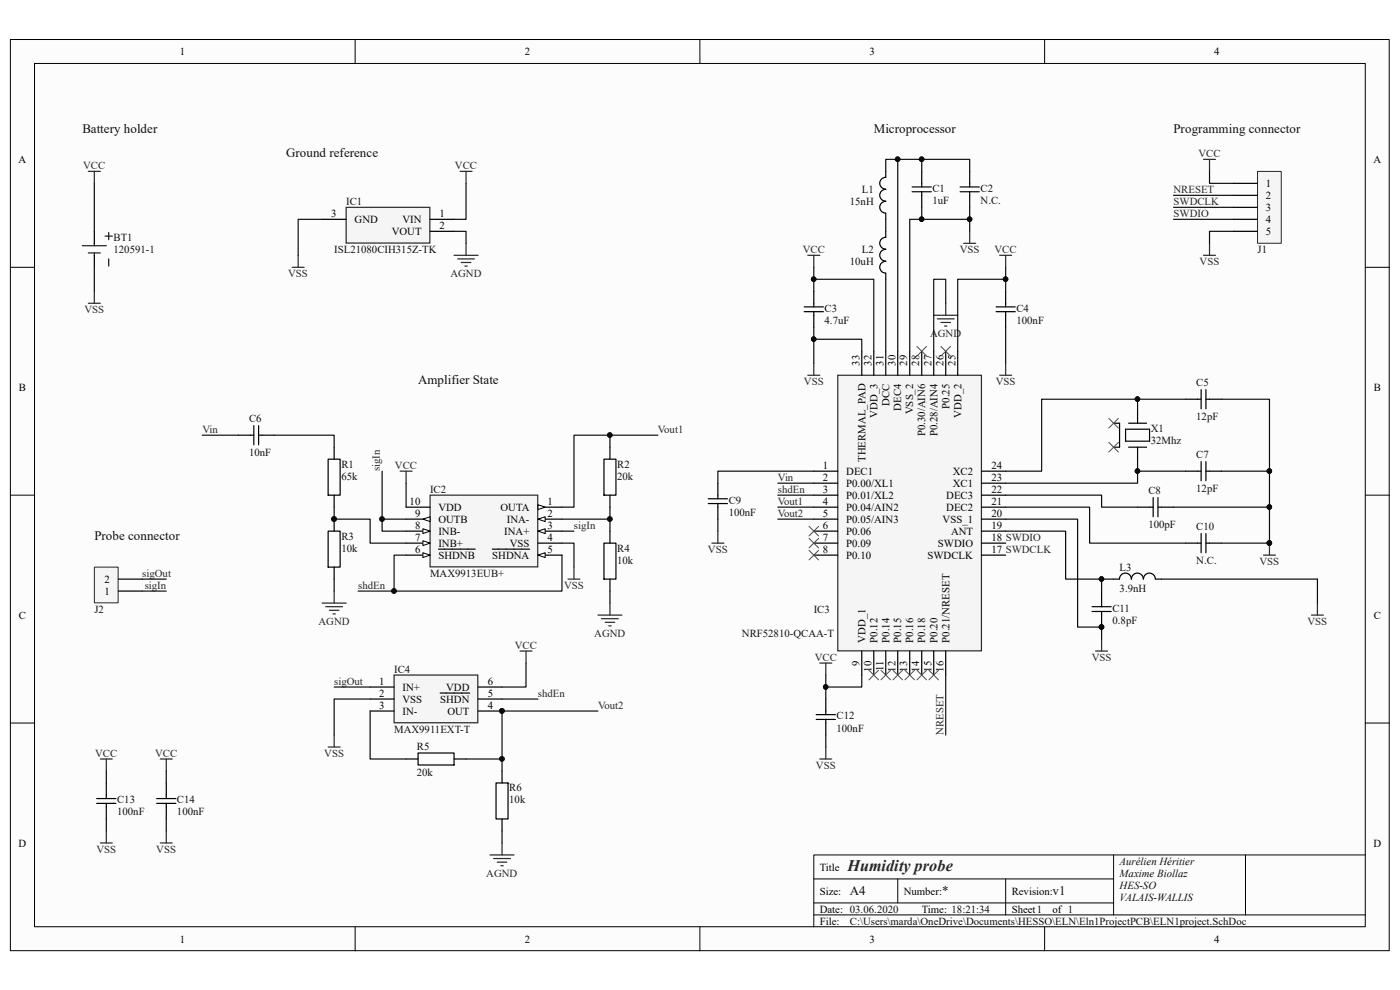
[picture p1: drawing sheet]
<svg xmlns="http://www.w3.org/2000/svg" width="297mm" height="210mm" viewBox="0 0 297 210" stroke-linecap="round" stroke-linejoin="round" font-family="sans-serif">
<path d="M2.2 8.4h292.5v193.3h-292.5z" fill="#fcfcfc"/>
<path d="M2.2 8.4h292.5v193.3h-292.5z" fill="none" stroke="#000" stroke-width=".21"/>
<path d="M7.4 13.5h282.2v183.1h-282.2z" fill="#fcfcfc"/>
<g fill="none" stroke="#000" stroke-width=".21">
<path d="M7.3 13.5h282.3v183.1h-282.3zM75.3 8.4v5.1M148.5 8.4v5.1M221.6 8.4v5.1M2.2 56.7h5.1M289.7 56.7h5.1M2.2 105h5.1M289.7 105h5.1M2.2 153.4h5.1M289.7 153.4h5.1M75.3 196.6v5.1M148.5 196.6v5.1"/>
<path d="M172.6 186.5h63.6M172.6 194.1h117.1M172.6 191.5h63.6M190.5 186.5v5M213.4 186.5v7.6M221.6 196.6v5.1M236.2 181.4v12.7M264.2 181.4h-91.6v15.2M289.7 181.4h-25.5v12.7"/>
</g>
<path d="M83.6 143.2h17.8v10.1h-17.8z" fill-rule="evenodd" fill="#f5f5f5" stroke="#262626" stroke-width=".25"/>
<path d="M78.5 145.7h5.1M78.5 148.3h5.1M78.5 150.8h5.1M93.4 147h6.2M101.4 145.7h5.1M101.4 148.3h5.1M101.4 150.8h5.1" fill="none" stroke="#000" stroke-width=".25"/>
<circle cx="106.5" cy="150.8" r=".48" fill="#0e0e0e" stroke="#0e0e0e" stroke-width=".21"/>
<path d="M91.2 105h22.9v15.3h-22.9z" fill-rule="evenodd" fill="#f5f5f5" stroke="#262626" stroke-width=".25"/>
<path d="M114.1 107.6h5.1" fill="none" stroke="#000" stroke-width=".25"/>
<path d="M114.1 107.1l1.6 .5-1.6 .5z" fill="#fcfcfc"/>
<path d="M114.1 107.1l1.6 .5-1.6 .5z" fill="none" stroke="#000" stroke-width=".21"/>
<path d="M114.1 110.1h5.1" fill="none" stroke="#000" stroke-width=".25"/>
<path d="M114.1 110.1l1.6-.5v1z" fill="#fcfcfc"/>
<path d="M114.1 110.1l1.6-.5v1z" fill="none" stroke="#000" stroke-width=".21"/>
<path d="M114.1 112.7h5.1" fill="none" stroke="#000" stroke-width=".25"/>
<path d="M114.1 112.7l1.6-.5v1z" fill="#fcfcfc"/>
<path d="M114.1 112.7l1.6-.5v1z" fill="none" stroke="#000" stroke-width=".21"/>
<path d="M114.1 115.2h5.1M114.1 117.8h5.1" fill="none" stroke="#000" stroke-width=".25"/>
<path d="M114.1 117.8l1.6-.5v1z" fill="#fcfcfc"/>
<path d="M114.1 117.8l1.6-.5v1z" fill="none" stroke="#000" stroke-width=".21"/>
<path d="M86.2 107.6h5M86.2 110.1h5M104.4 116.5h8" fill="none" stroke="#000" stroke-width=".25"/>
<path d="M89.7 110.1l1.5-.5v1z" fill="#fcfcfc"/>
<path d="M89.7 110.1l1.5-.5v1z" fill="none" stroke="#000" stroke-width=".21"/>
<path d="M86.2 112.7h5" fill="none" stroke="#000" stroke-width=".25"/>
<path d="M89.7 112.2l1.5 .5-1.5 .5z" fill="#fcfcfc"/>
<path d="M89.7 112.2l1.5 .5-1.5 .5z" fill="none" stroke="#000" stroke-width=".21"/>
<path d="M86.2 115.2h5" fill="none" stroke="#000" stroke-width=".25"/>
<path d="M89.7 114.7l1.5 .5-1.5 .5z" fill="#fcfcfc"/>
<path d="M89.7 114.7l1.5 .5-1.5 .5z" fill="none" stroke="#000" stroke-width=".21"/>
<path d="M86.2 117.8h5" fill="none" stroke="#000" stroke-width=".25"/>
<path d="M89.7 117.3l1.5 .5-1.5 .5z" fill="#fcfcfc"/>
<path d="M89.7 117.3l1.5 .5-1.5 .5z" fill="none" stroke="#000" stroke-width=".21"/>
<path d="M93 116.5h7.8" fill="none" stroke="#000" stroke-width=".25"/>
<path d="M73.4 44h17.8v7.6h-17.8z" fill-rule="evenodd" fill="#f5f5f5" stroke="#262626" stroke-width=".25"/>
<path d="M68.3 46.5h5.1M91.2 46.5h5.1M91.2 49.1h5.1" fill="none" stroke="#000" stroke-width=".25"/>
<path d="M177.7 79.6h30.5v58.5h-30.5z" fill-rule="evenodd" fill="#f5f5f5" stroke="#262626" stroke-width=".25"/>
<g fill="none" stroke="#000" stroke-width=".25">
<path d="M187.9 36.4v1.2a1.25 1.25 0 0 0-1.3 1.3 1.25 1.25 0 0 0 1.3 1.2M193.5 39.7h4.1M195.5 36.4v3.3M203.7 39.7h4.1M205.7 36.4v3.3M187.9 49.1v1.2a1.25 1.25 0 0 0-1.3 1.3 1.25 1.25 0 0 0 1.3 1.2M187.9 45.3v1.2M187.9 58v1.2M187.9 55.4a1.25 1.25 0 0 0-1.3 1.3 1.25 1.25 0 0 0 1.3 1.2M187.9 52.9a1.25 1.25 0 0 0-1.3 1.2 1.25 1.25 0 0 0 1.3 1.3M187.9 42.7a1.25 1.25 0 0 0-1.3 1.3 1.25 1.25 0 0 0 1.3 1.2M187.9 40.2a1.25 1.25 0 0 0-1.3 1.2 1.25 1.25 0 0 0 1.3 1.3"/>
<path d="M193.5 40.7h4.1M195.5 40.7v3.3M203.7 40.7h4.1M205.7 40.7v3.3M170.6 65.1h4.1M170.6 66.1h4.1M172.6 61.8v3.3M172.6 66.1v3.3M182.8 74.5v5.1M185.4 74.5v5.1M187.9 74.5v5.1M190.5 74.5v5.1"/>
<path d="M193 74.5v5.1M195.5 74.5v5.1M198.1 74.5v5.1M200.6 74.5v5.1M203.2 74.5v5.1M211.3 65.1h4.1M211.3 66.1h4.1M213.4 61.8v3.3M213.4 66.1v3.3M50.5 92.3h3.3M53.8 90.3v4.1M54.9 92.3h3.3"/>
<path d="M54.9 90.3v4.1M69.6 97.4h2.6v7.6h-2.6zM70.9 94.9v2.5M172.6 100h5.1M208.3 100h5.1M236.2 89.8h1.3v5.1h-1.3M238.8 91.1h5.1v2.5h-5.1zM239.4 94.9h3.8M239.4 89.8h3.8M241.3 87.2v2.6M241.3 94.9v2.5M251.5 100h3.3"/>
<path d="M251.5 84.7h3.3M254.8 82.7v4M254.8 97.9v4.1M255.8 100h3.3M255.8 84.7h3.3M255.8 82.7v4M255.8 97.9v4.1M69.6 112.7h2.6v7.6h-2.6zM70.9 105v2.6M70.9 110.1v2.6M150.3 105.8h4M150.3 106.8h4"/>
<path d="M152.3 102.5v3.3M152.3 106.8v3.3M172.6 102.5h5.1M172.6 105h5.1M172.6 107.6h5.1M172.6 110.1h5.1M172.6 112.7h5.1M172.6 115.2h5.1M172.6 117.8h5.1M208.3 102.5h5.1M208.3 105h5.1M208.3 107.6h5.1"/>
<path d="M208.3 110.1h5.1M208.3 112.7h5.1M208.3 115.2h5.1M208.3 117.8h5.1M241.3 107.6h3.3M244.6 105.6v4M245.7 107.6h3.3M245.7 105.6v4M251.5 115.2h3.3M254.8 113.2v4.1M255.8 115.2h3.3M255.8 113.2v4.1"/>
<path d="M70.9 120.3v2.6M182.8 138.1v5.1M185.4 138.1v5.1M187.9 138.1v5.1M190.5 138.1v5.1M193 138.1v5.1M195.5 138.1v5.1M198.1 138.1v5.1M200.6 138.1v5.1M231.7 128.7h4M231.7 129.7h4M233.7 125.4v3.3"/>
<path d="M233.7 129.7v3.3M240 122.8a1.26 1.26 0 0 0-1.2-1.2 1.26 1.26 0 0 0-1.3 1.3h-1.3M242.6 122.8a1.26 1.26 0 0 0-1.3-1.2 1.26 1.26 0 0 0-1.3 1.3M245.1 122.8a1.26 1.26 0 0 0-1.3-1.2 1.26 1.26 0 0 0-1.2 1.3M245.2 122.9h1.2M173.2 151.6h4M173.2 152.6h4M175.2 148.3v3.3M175.2 152.6v3.3"/>
</g>
<g fill="none" stroke="#262626" stroke-width=".25">
<path d="M18.7 36.4h2.6M20 36.4v2.5M97.6 36.4h2.5M98.9 36.4v2.5M62 56.7h2.5M63.3 54.2v2.5M96.3 54.2h5.1M97.1 54.9h3.6M97.9 55.7h2M98.6 56.4h.5M98.9 51.6v2.6M171.4 54.2h2.5"/>
<path d="M172.6 54.2v2.5M204.4 51.6h2.6M205.7 49.1v2.5M212.1 54.2h2.5M213.4 54.2v2.5M18.7 64.3h2.6M20 61.8v2.5M171.4 79.6h2.5M172.6 77.1v2.5M212.1 79.6h2.5M213.4 77.1v2.5M151 115.2h2.6"/>
<path d="M152.3 112.7v2.5M268 117.8h2.6M269.3 115.2v2.6M68.3 127.9h5.1M69.1 128.7h3.6M69.9 129.5h2M70.6 130.2h.5M70.9 125.4v2.5M232.4 138.1h2.6M233.7 135.6v2.5M173.9 140.7h2.6M175.2 140.7v2.5"/>
<path d="M175.2 158.5v2.5M173.9 161h2.6"/>
</g>
<g fill="#0e0e0e" stroke="#0e0e0e" stroke-width=".21">
<circle cx="269.3" cy="115.2" r=".48"/>
<circle cx="233.7" cy="133" r=".48"/>
<circle cx="70.9" cy="110.1" r=".48"/>
</g>
<path d="M20.1 120.4h5v7.5h-5z" fill="#f5f5f5"/>
<path d="M20 120.3h5.1v7.6h-5.1z" fill="none" stroke="#262626" stroke-width=".21"/>
<g fill="none" stroke="#000" stroke-width=".25">
<path d="M128.1 97.4h2.6v7.6h-2.6zM129.4 94.9v2.5M128.1 115.2h2.6v7.7h-2.6zM129.4 105v2.6M129.4 112.7v2.5M25.1 125.4h5.1M25.1 122.9h5.1M129.4 122.9v2.5M88.7 159.7h7.6v2.6h-7.6zM86.2 161h2.5M96.3 161h2.6M105.2 166.1h2.6v7.6h-2.6z"/>
<path d="M106.5 163.6v2.5M106.5 173.7v2.6"/>
</g>
<g fill="none" stroke="#262626" stroke-width=".25">
<path d="M84.9 100h2.5M86.2 100v2.5M110.3 138.1h2.6M111.6 138.1v2.6M120.5 122.9h2.5M121.8 120.3v2.6M126.9 130.5h5M127.6 131.2h3.6M128.4 132h2M129.1 132.8h.6M129.4 127.9v2.6M69.6 158.5h2.6"/>
<path d="M70.9 155.9v2.6M106.5 178.8v2.6M104 181.4h5M104.7 182.1h3.6M105.5 182.9h2M106.3 183.7h.5"/>
</g>
<path d="M266.8 36.4h5v15.2h-5z" fill="#f5f5f5"/>
<path d="M266.8 36.4h5v15.2h-5z" fill="none" stroke="#262626" stroke-width=".21"/>
<g fill="none" stroke="#000" stroke-width=".25">
<path d="M261.7 38.9h5.1M20 49.1v2.5M20 54.2v2.5M261.7 41.4h5.1M261.7 44h5.1M261.7 46.5h5.1M261.7 49.1h5.1M20.5 169.4h4.1M20.5 170.4h4.1M22.6 166.1v3.3M22.6 170.4v3.3M33.2 169.4h4.1"/>
<path d="M33.2 170.4h4.1M35.3 166.1v3.3M35.3 170.4v3.3"/>
</g>
<g fill="none" stroke="#262626" stroke-width=".25">
<path d="M255.3 33.8h2.6M256.6 33.8v2.6M255.3 54.2h2.6M256.6 51.6v2.6M198.1 66.9h5.1M198.9 67.6h3.5M199.6 68.4h2M200.4 69.2h.5M200.6 64.3v2.6M278.2 130.5h2.6M279.5 127.9v2.6M21.3 161h2.5"/>
<path d="M21.3 178.8h2.5M22.6 161v2.6M22.6 176.3v2.5M34 161h2.5M34 178.8h2.5M35.3 161v2.6M35.3 176.3v2.5"/>
</g>
<g fill="none" stroke="#4c4c4c" stroke-width=".21">
<path d="M194.5 73.5l2.1 2M196.6 73.5l-2.1 2M199.6 73.5l2 2M201.6 73.5l-2 2M235.2 88.8l2.1 2M235.2 93.8l2.1 2.1M237.3 88.8l-2.1 2M237.3 93.8l-2.1 2.1M171.6 111.7l2.1 2M171.6 114.2l2.1 2M171.6 116.7l2.1 2.1M173.7 111.7l-2.1 2"/>
<path d="M173.7 114.2l-2.1 2M173.7 116.7l-2.1 2.1M184.4 142.2l2 2M186.4 142.2l-2 2M186.9 142.2l2 2M188.9 142.2l-2 2M189.4 142.2l2.1 2M191.5 142.2l-2.1 2M192 142.2l2 2M194 142.2l-2 2M194.5 142.2l2.1 2M196.6 142.2l-2.1 2"/>
<path d="M197.1 142.2l2 2M199.1 142.2l-2 2"/>
</g>
<path d="M17.5 52.1h5.1M18.7 53.7h2.6M20 51.6v.5M20 53.7v.5M22.3 50.1h1.5M23.1 49.3v1.6M23.1 54.9v1.5" fill="none" stroke="#1c1c1c" stroke-width=".25"/>
<g fill="none" stroke="#0e0e0e" stroke-width=".25">
<path d="M20 38.9v10.2M98.9 38.9v7.6h-2.6M187.9 36.4v-2.6h2.6v40.7M190.5 33.8h15.2v2.6M195.5 33.8v2.6M256.6 36.4v2.5h5.1M20 56.7v5.1M68.3 46.5h-5v7.7M96.3 49.1h2.6v2.5M172.6 59.2h12.8v15.3M172.6 56.7v5.1M187.9 46.5v2.6"/>
<path d="M187.9 59.2v15.3M195.5 44v2.5M205.7 49.1v-2.6h-12.7v28M205.7 44v2.5M213.4 59.2h-10.2v15.3M213.4 56.7v5.1M249 41.4h12.7M249 44h12.7M249 46.5h12.7M261.7 49.1h-5.1v2.5M172.6 69.4v2.6M182.8 74.5v-2.5h-10.2v5.1"/>
<path d="M200.6 64.3v-5.1h-2.5v15.3M213.4 69.4v7.7M42.9 92.3h7.6M58.2 92.3h12.7v2.6M81.1 100v12.7h5.1M129.4 94.9v-2.6h-7.6v15.3h-2.6M129.4 92.3h10.2M172.6 100h-20.3v2.5M241.3 97.4v5.1h-27.9M241.3 84.7h-20.3v15.3h-7.6M241.3 100h10.2M251.5 84.7h-10.2v2.5"/>
<path d="M259.1 84.7h10.2v15.3M259.1 100h10.2v15.2h-10.2M70.9 107.6v2.5h7.6v5.1h7.7M81.1 110.1h5.1M86.2 117.8h-2.6v7.6h-7.6M86.2 102.5v5.1M119.2 115.2h2.6v5.1M119.2 117.8v7.6h-35.6M119.2 112.7h2.6M129.4 107.6v2.5h-10.2M129.4 110.1v2.6M152.3 110.1v2.6"/>
<path d="M165 107.6h7.6M165 110.1h7.6M165 105h7.6M165 102.5h7.6M213.4 105h20.3v2.6h7.6M213.4 107.6h17.8v7.6h20.3M213.4 110.1h15.2v22.9h5.1v2.6M213.4 112.7h12.7v10.2h10.1M249 107.6h20.3M30.2 125.4h5.1M30.2 122.9h5.1M70.9 122.9v2.5"/>
<path d="M129.4 125.4v2.5M233.7 122.9v2.5M246.4 122.9h33.1v5M70.9 145.7h7.6M78.5 148.3h-7.6v7.6M78.5 150.8v10.2h7.7M106.5 148.3h7.6M111.6 140.7v5h-5.1M126.9 150.8h-20.4v12.8M175.2 143.2v5.1M175.2 155.9v2.6M182.8 143.2v2.5h-7.6"/>
<path d="M200.6 143.2v12.7M22.6 163.6v2.5M22.6 173.7v2.6M35.3 163.6v2.5M35.3 173.7v2.6M98.9 161h7.6M106.5 176.3v2.5"/>
</g>
<g fill="#0e0e0e" stroke="#0e0e0e" stroke-width=".21">
<circle cx="241.3" cy="99.9" r=".48"/>
<circle cx="241.3" cy="84.7" r=".48"/>
<circle cx="269.3" cy="99.9" r=".48"/>
<circle cx="269.3" cy="107.6" r=".48"/>
<circle cx="269.3" cy="115.2" r=".48"/>
<circle cx="175.2" cy="145.7" r=".48"/>
<circle cx="172.6" cy="71.9" r=".48"/>
<circle cx="172.6" cy="59.2" r=".48"/>
<circle cx="213.3" cy="59.2" r=".48"/>
<circle cx="190.4" cy="33.8" r=".48"/>
<circle cx="195.5" cy="46.5" r=".48"/>
<circle cx="205.7" cy="46.5" r=".48"/>
<circle cx="195.5" cy="33.8" r=".48"/>
<circle cx="233.7" cy="133" r=".48"/>
<circle cx="233.7" cy="122.8" r=".48"/>
<circle cx="70.9" cy="110.1" r=".48"/>
<circle cx="81" cy="110.1" r=".48"/>
<circle cx="129.4" cy="110.1" r=".48"/>
<circle cx="129.4" cy="92.3" r=".48"/>
<circle cx="106.5" cy="161" r=".48"/>
<circle cx="106.5" cy="150.8" r=".48"/>
<circle cx="83.6" cy="125.4" r=".48"/>
</g>
<text font-size="3.4" fill="#262626" x="179.8" y="184.7">Humidity probe</text>
<g font-size="2.8" fill="#0e0e0e">
<text x="17.5" y="28.1">Battery holder</text>
<text x="185.4" y="28.1">Microprocessor</text>
<text x="249" y="28.1">Programming connector</text>
<text x="60.7" y="33.2">Ground reference</text>
<text x="88.7" y="81.5">Amplifier State</text>
<text x="20" y="114.6">Probe connector</text>
<text x="180.3" y="189.9">A4</text>
<text x="199.9" y="189.9">*</text>
<text x="223.3" y="189.9">v1</text>
</g>
<g font-size="2.3">
<text x="38.2" y="11.7">1</text>
<text x="111.3" y="11.7">2</text>
<text x="184.5" y="11.7">3</text>
<text x="257.6" y="11.7">4</text>
<text x="3.9" y="34.6">A</text>
<text x="291.4" y="34.6">A</text>
<text x="268.6" y="39.7">1</text>
<text x="70.2" y="46">3</text>
<text x="75.2" y="47.3">GND</text>
<text x="85.4" y="47.3">VIN</text>
<text x="93.3" y="46">1</text>
<text x="268.6" y="42.2">2</text>
<text x="268.6" y="44.7">3</text>
<text x="268.6" y="47.3">4</text>
<text x="83.1" y="49.8">VOUT</text>
<text x="93.3" y="48.6">2</text>
<text x="268.6" y="49.8">5</text>
<text x="182.3" y="77.6" transform="rotate(-90 182.3 77.6)">33</text>
<text x="184.9" y="77.6" transform="rotate(-90 184.9 77.6)">32</text>
<text x="187.4" y="77.6" transform="rotate(-90 187.4 77.6)">31</text>
<text x="189.9" y="77.6" transform="rotate(-90 189.9 77.6)">30</text>
<text x="192.5" y="77.6" transform="rotate(-90 192.5 77.6)">29</text>
<text x="195" y="77.6" transform="rotate(-90 195 77.6)">28</text>
<text x="197.6" y="77.6" transform="rotate(-90 197.6 77.6)">27</text>
<text x="200.2" y="77.6" transform="rotate(-90 200.2 77.6)">26</text>
<text x="202.7" y="77.6" transform="rotate(-90 202.7 77.6)">25</text>
<text x="4" y="82.9">B</text>
<text x="291.5" y="82.9">B</text>
<text x="186.1" y="88.6" transform="rotate(-90 186.1 88.6)">VDD_3</text>
<text x="188.7" y="86.1" transform="rotate(-90 188.7 86.1)">DCC</text>
<text x="191.2" y="87.1" transform="rotate(-90 191.2 87.1)">DEC4</text>
<text x="193.8" y="87.9" transform="rotate(-90 193.8 87.9)">VSS_2</text>
<text x="201.4" y="86.7" transform="rotate(-90 201.4 86.7)">P0.25</text>
<text x="204" y="88.6" transform="rotate(-90 204 88.6)">VDD_2</text>
<text x="196.3" y="92.5" transform="rotate(-90 196.3 92.5)">P0.30/AIN6</text>
<text x="198.9" y="92.5" transform="rotate(-90 198.9 92.5)">P0.28/AIN4</text>
<text x="174.5" y="99.4">1</text>
<text x="174.5" y="102">2</text>
<text x="179.5" y="100.7">DEC1</text>
<text x="183.6" y="98" transform="rotate(-90 183.6 98)">THERMAL_PAD</text>
<text x="202.1" y="100.7">XC2</text>
<text x="210.3" y="99.4">24</text>
<text x="210.3" y="102">23</text>
<text x="86.9" y="107.1">10</text>
<text x="116.2" y="107.1">1</text>
<text x="174.5" y="104.6">3</text>
<text x="174.5" y="107.1">4</text>
<text x="179.5" y="103.3">P0.00/XL1</text>
<text x="179.5" y="105.8">P0.01/XL2</text>
<text x="200.7" y="105.8">DEC3</text>
<text x="202.1" y="103.3">XC1</text>
<text x="210.3" y="104.6">22</text>
<text x="210.3" y="107.1">21</text>
<text x="88.1" y="109.6">9</text>
<text x="88.1" y="112.2">8</text>
<text x="93" y="108.4">VDD</text>
<text x="93" y="110.9">OUTB</text>
<text x="93" y="113.5">INB-</text>
<text x="106.2" y="108.4">OUTA</text>
<text x="107" y="113.5">INA+</text>
<text x="107.5" y="110.9">INA-</text>
<text x="116.2" y="109.6">2</text>
<text x="116.2" y="112.2">3</text>
<text x="174.5" y="109.6">5</text>
<text x="174.5" y="112.2">6</text>
<text x="179.5" y="108.4">P0.04/AIN2</text>
<text x="179.5" y="110.9">P0.05/AIN3</text>
<text x="179.5" y="113.5">P0.06</text>
<text x="200" y="110.9">VSS_1</text>
<text x="200.7" y="108.4">DEC2</text>
<text x="201.8" y="113.5">ANT</text>
<text x="210.3" y="109.6">20</text>
<text x="210.3" y="112.2">19</text>
<text x="88.1" y="114.7">7</text>
<text x="88.1" y="117.3">6</text>
<text x="93" y="116">INB+</text>
<text x="93" y="118.5">SHDNB</text>
<text x="104.4" y="118.5">SHDNA</text>
<text x="108.2" y="116">VSS</text>
<text x="116.2" y="114.7">4</text>
<text x="116.2" y="117.3">5</text>
<text x="174.5" y="114.7">7</text>
<text x="174.5" y="117.3">8</text>
<text x="179.5" y="116">P0.09</text>
<text x="179.5" y="118.5">P0.10</text>
<text x="196.8" y="118.5">SWDCLK</text>
<text x="199" y="116">SWDIO</text>
<text x="210.3" y="114.7">18 SWDIO</text>
<text x="210.3" y="117.3">17 SWDCLK</text>
<text x="22.2" y="123.6">2</text>
<text x="4" y="131.3">C</text>
<text x="22.2" y="126.2">1</text>
<text x="291.5" y="131.3">C</text>
<text x="183.6" y="136.4" transform="rotate(-90 183.6 136.4)">VDD_1</text>
<text x="186.1" y="136.4" transform="rotate(-90 186.1 136.4)">P0.12</text>
<text x="188.7" y="136.4" transform="rotate(-90 188.7 136.4)">P0.14</text>
<text x="191.2" y="136.4" transform="rotate(-90 191.2 136.4)">P0.15</text>
<text x="193.8" y="136.4" transform="rotate(-90 193.8 136.4)">P0.16</text>
<text x="196.3" y="136.4" transform="rotate(-90 196.3 136.4)">P0.18</text>
<text x="198.9" y="136.4" transform="rotate(-90 198.9 136.4)">P0.20</text>
<text x="201.4" y="136.4" transform="rotate(-90 201.4 136.4)">P0.21/NRESET</text>
<text x="182.3" y="141.3" transform="rotate(-90 182.3 141.3)">9</text>
<text x="184.9" y="142.5" transform="rotate(-90 184.9 142.5)">10</text>
<text x="187.4" y="142.4" transform="rotate(-90 187.4 142.4)">11</text>
<text x="189.9" y="142.5" transform="rotate(-90 189.9 142.5)">12</text>
<text x="192.5" y="142.5" transform="rotate(-90 192.5 142.5)">13</text>
<text x="195" y="142.5" transform="rotate(-90 195 142.5)">14</text>
<text x="197.6" y="142.5" transform="rotate(-90 197.6 142.5)">15</text>
<text x="200.2" y="142.5" transform="rotate(-90 200.2 142.5)">16</text>
<text x="80.4" y="145.2">1</text>
<text x="80.4" y="147.8">2</text>
<text x="85.4" y="146.5">IN+</text>
<text x="85.4" y="149.1">VSS</text>
<text x="93.4" y="149.1">SHDN</text>
<text x="94.7" y="146.5">VDD</text>
<text x="103.5" y="145.2">6</text>
<text x="103.5" y="147.8">5</text>
<text x="80.4" y="150.3">3</text>
<text x="85.4" y="151.6">IN-</text>
<text x="94.9" y="151.6">OUT</text>
<text x="103.5" y="150.3">4</text>
<text x="3.9" y="179.6">D</text>
<text x="291.4" y="179.6">D</text>
<text x="173.9" y="184.7">Title</text>
<text x="173.9" y="189.8">Size:</text>
<text x="191.7" y="189.8">Number:</text>
<text x="214.6" y="189.8">Revision:</text>
<text x="173.9" y="193.6">Date: 03.06.2020</text>
<text x="173.9" y="196.1">File:</text>
<text x="195.5" y="193.6">Time: 18:21:34</text>
<text x="214.6" y="193.6">Sheet1</text>
<text x="223.3" y="193.6">of 1</text>
<text x="38.2" y="199.9">1</text>
<text x="111.3" y="199.9">2</text>
<text x="184.5" y="199.9">3</text>
<text x="257.6" y="199.9">4</text>
</g>
<g font-size="2.3" fill="#262626">
<text x="17.7" y="35.9">VCC</text>
<text x="96.5" y="35.9">VCC</text>
<text x="254.3" y="33.3">VCC</text>
<text x="249" y="40.9">NRESET</text>
<text x="249" y="43.5">SWDCLK</text>
<text x="249" y="46">SWDIO</text>
<text x="170.3" y="53.7">VCC</text>
<text x="203.6" y="53.7">VSS</text>
<text x="211" y="53.7">VCC</text>
<text x="61.1" y="58.8">VSS</text>
<text x="95.5" y="58.8">AGND</text>
<text x="254.5" y="56.2">VSS</text>
<text x="17.9" y="66.4">VSS</text>
<text x="197.3" y="71.5">AGND</text>
<text x="170.6" y="81.7">VSS</text>
<text x="211.2" y="81.7">VSS</text>
<text x="42.9" y="91.8">Vin</text>
<text x="139.6" y="91.8">Vout1</text>
<text x="80.6" y="99.9" transform="rotate(-90 80.6 99.9)">sigIn</text>
<text x="83.8" y="99.4">VCC</text>
<text x="165" y="102">Vin</text>
<text x="165" y="107.1">Vout1</text>
<text x="165" y="104.6">shdEn</text>
<text x="121.8" y="112.2">sigIn</text>
<text x="165" y="109.6">Vout2</text>
<text x="150.2" y="117.3">VSS</text>
<text x="267.2" y="119.8">VSS</text>
<text x="30.2" y="122.3">sigOut</text>
<text x="30.7" y="124.9">sigIn</text>
<text x="76" y="124.9">shdEn</text>
<text x="119.7" y="124.9">VSS</text>
<text x="67.6" y="132.5">AGND</text>
<text x="109.2" y="137.6">VCC</text>
<text x="126.1" y="135.1">AGND</text>
<text x="277.4" y="132.5">VSS</text>
<text x="172.8" y="140.2">VCC</text>
<text x="231.6" y="140.2">VSS</text>
<text x="70.9" y="145.2">sigOut</text>
<text x="114.1" y="147.8">shdEn</text>
<text x="126.9" y="150.3">Vout2</text>
<text x="200.2" y="155.9" transform="rotate(-90 200.2 155.9)">NRESET</text>
<text x="20.2" y="160.5">VCC</text>
<text x="32.9" y="160.5">VCC</text>
<text x="68.8" y="160.5">VSS</text>
<text x="173.1" y="163.1">VSS</text>
<text x="20.4" y="180.8">VSS</text>
<text x="33.1" y="180.8">VSS</text>
<text x="103.2" y="186">AGND</text>
</g>
<g font-size="2.3" fill="#0e0e0e">
<text x="182.8" y="40.9">L1</text>
<text x="197.8" y="40.7">C1</text>
<text x="208" y="40.7">C2</text>
<text x="73.4" y="43.5">IC1</text>
<text x="180.3" y="43.5">15nH</text>
<text x="197.8" y="43.2">1uF</text>
<text x="208" y="43.2">N.C.</text>
<text x="24.1" y="51.1">BT1</text>
<text x="24.1" y="53.7">120591-1</text>
<text x="70.9" y="53.7">ISL21080CIH315Z-TK</text>
<text x="182.8" y="53.7">L2</text>
<text x="266.8" y="53.7">J1</text>
<text x="180.3" y="56.2">10uH</text>
<text x="174.9" y="66.1">C3</text>
<text x="174.9" y="68.7">4.7uF</text>
<text x="215.6" y="66.1">C4</text>
<text x="215.6" y="68.7">100nF</text>
<text x="253.8" y="81.9">C5</text>
<text x="52.8" y="89.5">C6</text>
<text x="253.8" y="89">12pF</text>
<text x="244.1" y="91.6">X1</text>
<text x="244.1" y="94.1">32Mhz</text>
<text x="52.8" y="96.6">10nF</text>
<text x="72.4" y="99.2">R1</text>
<text x="72.4" y="101.7">65k</text>
<text x="130.9" y="99.2">R2</text>
<text x="130.9" y="101.7">20k</text>
<text x="253.8" y="97.2">C7</text>
<text x="91.2" y="104.6">IC2</text>
<text x="154.6" y="106.8">C9</text>
<text x="243.6" y="104.8">C8</text>
<text x="253.8" y="104.3">12pF</text>
<text x="154.6" y="109.4">100nF</text>
<text x="243.6" y="111.9">100pF</text>
<text x="253.8" y="112.4">C10</text>
<text x="72.4" y="114.5">R3</text>
<text x="72.4" y="117">10k</text>
<text x="130.9" y="117">R4</text>
<text x="130.9" y="119.5">10k</text>
<text x="253.8" y="119.5">N.C.</text>
<text x="91.2" y="122.3">MAX9913EUB+</text>
<text x="237.5" y="121.1">L3</text>
<text x="237.5" y="125.6">3.9nH</text>
<text x="20" y="130">J2</text>
<text x="172.6" y="130">IC3</text>
<text x="236" y="129.8">C11</text>
<text x="157.4" y="135.1">NRF52810-QCAA-T</text>
<text x="236" y="132.3">0.8pF</text>
<text x="83.6" y="142.7">IC4</text>
<text x="83.6" y="155.4">MAX9911EXT-T</text>
<text x="177.5" y="152.6">C12</text>
<text x="177.5" y="155.2">100nF</text>
<text x="88.4" y="159">R5</text>
<text x="88.4" y="164.6">20k</text>
<text x="108" y="167.9">R6</text>
<text x="24.8" y="170.4">C13</text>
<text x="24.8" y="173">100nF</text>
<text x="37.5" y="170.4">C14</text>
<text x="37.5" y="173">100nF</text>
<text x="108" y="170.4">10k</text>
<text x="237.5" y="183.4">Aurélien Héritier</text>
<text x="237.5" y="186">Maxime Biollaz</text>
<text x="237.5" y="188.5">HES-SO</text>
<text x="237.5" y="191.1">VALAIS-WALLIS</text>
<text x="180.3" y="196.1">C:\Users\marda\OneDrive\Documents\HESSO\ELN\Eln1ProjectPCB\ELN1project.SchDoc</text>
</g>
</svg>
